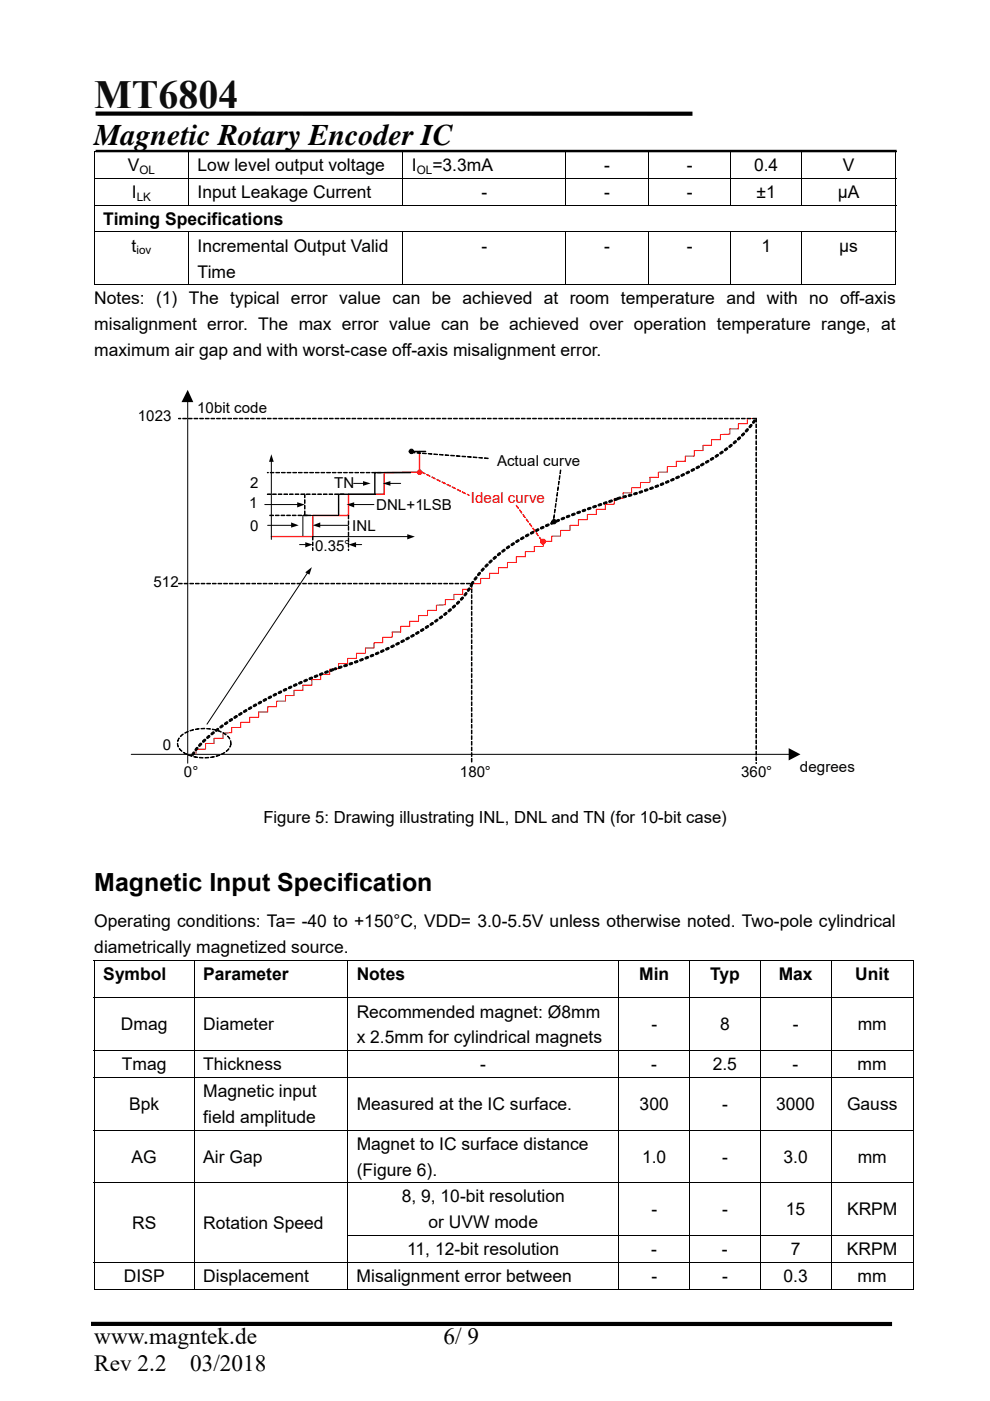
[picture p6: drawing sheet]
<svg xmlns="http://www.w3.org/2000/svg" width="210mm" height="297mm" viewBox="0 0 210 297" stroke-linecap="round" stroke-linejoin="round" font-family="sans-serif">
<path d="M20.3 24.1h126.6M19.3 280.7h169.9" fill="none" stroke="#000" stroke-width=".88" stroke-linecap="butt"/>
<path d="M20.3 32h169.9" fill="none" stroke="#000" stroke-width=".53"/>
<path d="M19.9 32h.2v.2h-.2zM189.9 32h.2v.2h-.2zM189.9 60.3h.2v.2h-.2z" fill="#000"/>
<g fill="none" stroke="#000" stroke-width=".21">
<path d="M19.9 32.1h170.2M19.9 37.8h170.2M20 32.2v5.5M20 37.9v5.5M40 32.2v5.5M40 37.9v5.5M85.5 32.2v5.5M85.5 37.9v5.5M120 32.2v5.5M120 37.9v5.5M137.5 32.2v5.5M137.5 37.9v5.5"/>
<path d="M155 32.2v5.5M155 37.9v5.5M170 32.2v5.5M170 37.9v5.5M190 32.2v5.5M190 37.9v5.5M19.9 43.5h170.2M19.9 49.2h170.2M20 43.6v5.5M20 49.3v11.2M40 49.3v11.2M85.5 49.3v11.2"/>
<path d="M120 49.3v11.2M137.5 49.3v11.2M155 49.3v11.2M170 49.3v11.2M190 43.6v5.5M190 49.3v11.2M19.9 60.4h20M40.1 60.4h45.3M85.6 60.4h34.3M120.1 60.4h17.4M137.6 60.4h17.3M155.1 60.4h14.8"/>
<path d="M170.1 60.4h19.8M39.8 84.9v76.9M64.2 109.3v4.5M66.3 113.8h20.3M27.8 159.9h139.8"/>
</g>
<path d="M39.8 82.7l1.2 2.6h-2.5zM86.4 113.3l1.6 .5-1.6 .6zM167.3 158.6l2.5 1.3-2.5 1.3z" fill="#000"/>
<path d="M147.2 96.7h-1.9v1.1h-1.9v1.1h-1.9v1.1M160.4 88.7h-1.9v1.1h-1.9v1.1h-1.8v1.1l-2 .1v1.1h-1.9v1.2h-1.8v1.1h-1.9v1.1M118.9 113.7h-1.9v1.1h-1.8v1.1h-1.9v1h-1.9v1.1h-1.9v1.3h-1.9v1.1h-1.9v1.1h-1.9v1.1h-1.9v1.1h-1.8v1.2h-2v1.1h-1.8v1.1h-1.8v1.1l-1.9 .1v1.1h-1.9v1.1h-1.9v1.2h-1.9v1.1h-1.9v1.2h-1.8v1.1h-2v1.1M130.3 106.9h-1.9v1.1h-1.9v1.1h-1.9v1.1h-1.9v1.2h-1.8v1.1h-2v1.1M141.5 100.1h-1.9v1.1h-1.7v1.1h-2.1v1.1h-1.8v1.1h-1.8v1.2h-1.9v1.1M81.2 136.3h-1.9v1.1h-1.8v1.1h-1.9v1.1h-1.9v1.1h-1.9v1.1l-1.9 .1v1.1h-1.9v1.1h-1.9v1.2h-1.9v1.1h-1.8v1.1h-1.8v1.2h-1.9v1.1M58.7 149.9h-1.9v1.1h-1.9v1.1h-1.9v1h-1.9v1.1h-1.9v1.1l-1.9 .1v1.1h-1.9v1.1h-1.8v1.2h-2v1.1" fill="none" stroke="#f00" stroke-width=".21"/>
<g fill="#000" stroke="#000" stroke-width=".21">
<path d="M159.7 88.7h.7zM158.5 88.7h.7zM157.3 88.7h.8zM156.1 88.7h.7zM154.9 88.7h.8zM153.7 88.7h.8zM152.5 88.7h.8zM151.3 88.7h.8zM150.1 88.7h.8zM148.9 88.7h.8zM147.7 88.7h.8zM146.5 88.7h.8zM145.3 88.7h.8zM144.1 88.7h.8zM142.9 88.7h.8zM141.7 88.7h.8zM140.5 88.7h.8zM139.3 88.7h.8zM138.1 88.7h.8zM136.9 88.7h.8zM135.7 88.7h.8zM134.5 88.7h.8zM133.3 88.7h.8zM132.1 88.7h.8zM130.9 88.7h.8zM129.7 88.7h.8zM128.5 88.7h.8zM127.4 88.7h.7zM126.1 88.7h.8zM124.9 88.7h.8zM123.8 88.7h.7zM122.5 88.7h.8zM121.4 88.7h.7zM120.2 88.7h.7zM119 88.7h.7zM117.8 88.7h.8zM116.6 88.7h.7zM115.4 88.7h.8zM114.2 88.7h.8zM113 88.7h.8zM111.8 88.7h.8zM110.6 88.7h.8zM109.4 88.7h.8zM108.2 88.7h.8zM107 88.7h.8zM105.8 88.7h.8zM104.6 88.7h.8zM103.4 88.7h.8zM102.2 88.7h.8zM101 88.7h.8zM99.8 88.7h.8zM98.6 88.7h.8zM97.4 88.7h.8zM96.2 88.7h.8zM95 88.7h.8zM93.8 88.7h.8zM92.6 88.7h.8zM91.4 88.7h.8zM90.2 88.7h.8zM89 88.7h.8zM87.8 88.7h.8zM86.6 88.7h.8zM85.5 88.7h.7zM84.3 88.7h.7zM83.1 88.7h.7zM81.9 88.7h.7zM80.7 88.7h.7zM79.5 88.7h.7zM78.3 88.7h.8zM77.1 88.7h.8zM75.9 88.7h.8zM74.7 88.7h.8zM73.5 88.7h.8zM72.3 88.7h.8zM71.1 88.7h.8zM69.9 88.7h.8zM68.7 88.7h.8zM67.5 88.7h.8zM66.3 88.7h.8zM65.1 88.7h.8zM63.9 88.7h.8zM62.7 88.7h.8zM61.5 88.7h.8zM60.3 88.7h.8zM59.1 88.7h.8zM57.9 88.7h.8zM56.7 88.7h.8zM55.5 88.7h.8zM54.3 88.7h.8zM53.1 88.7h.8zM51.9 88.7h.8zM50.7 88.7h.8zM49.5 88.7h.8zM48.3 88.7h.8zM47.2 88.7h.7zM46 88.7h.7zM44.8 88.7h.7zM43.6 88.7h.7zM42.4 88.7h.7zM41.2 88.7h.8zM40 88.7h.7zM38.8 88.7h.8zM37.9 88.7h.5z"/>
<path d="M160.4 88.7v.8zM160.4 89.9v.8zM160.4 91.1v.8zM160.4 92.3v.8zM160.4 93.5v.8zM160.4 94.7v.8zM160.4 95.9v.8zM160.4 97.1v.8zM160.4 98.3v.8zM160.4 99.5v.7zM160.4 100.7v.8zM160.4 101.9v.8zM160.4 103.1v.7zM160.4 104.3v.8zM160.4 105.5v.7zM160.4 106.7v.7zM160.4 107.8v.8zM160.4 109v.8zM160.4 110.2v.8zM160.4 111.4v.8zM160.4 112.6v.8zM160.4 113.8v.8zM160.4 115v.8zM160.4 116.2v.8zM160.4 117.4v.8zM160.4 118.6v.8zM160.4 119.8v.8zM160.4 121v.8zM160.4 122.2v.8zM160.4 123.4v.8zM160.4 124.6v.8zM160.4 125.8v.8zM160.4 127v.8zM160.4 128.2v.8zM160.4 129.4v.8zM160.4 130.6v.8zM160.4 131.8v.8zM160.4 133v.8zM160.4 134.2v.8zM160.4 135.4v.7zM160.4 136.6v.8zM160.4 137.8v.7zM160.4 139v.7zM160.4 140.2v.7zM160.4 141.3v.8zM160.4 142.5v.8zM160.4 143.7v.8zM160.4 144.9v.8zM160.4 146.1v.8zM160.4 147.3v.8zM160.4 148.5v.8zM160.4 149.7v.8zM160.4 150.9v.8zM160.4 152.1v.8zM160.4 153.3v.8zM160.4 154.5v.8zM160.4 155.7v.8zM160.4 156.9v.8zM160.4 158.1v.8zM160.4 159.3v.8zM160.4 160.5v.8zM160.4 161.7v.2z"/>
<path d="M131 105.6l.5-.2 .2 .1-.1 .2-.4 .2-.2-.1zM132.1 105.3l.5-.2 .3 .1-.2 .3-.4 .1-.1-.1zM133.3 105l.5-.2 .2 .1-.1 .2-.4 .2zM134.4 104.6l.5-.2 .3 .1-.2 .3-.3 .1h-.2zM135.6 104.3l.5-.2 .2 .1-.1 .2-.4 .2-.2-.2zM136.7 103.9l.5-.2 .2 .1-.1 .2-.4 .2zM137.8 103.5l.5-.2 .3 .1-.1 .2-.4 .2h-.2zM138.9 103.1l.5-.3 .3 .2-.1 .2-.4 .1h-.2zM140.2 102.5l.5-.1 .1 .3-.6 .2-.1-.2zM141.2 102.2l.4-.3 .3 .1-.1 .3-.4 .1h-.1zM142.3 101.7l.4-.2h.3l-.1 .3-.4 .2zM143.4 101.1l.6-.2 .1 .3-.6 .3-.2-.1zM144.5 100.6l.4-.2 .3 .1-.1 .3-.4 .2-.3-.1zM145.5 100.2l.5-.3 .2 .1-.1 .3-.3 .2zM146.7 99.5l.3-.1h.3l-.1 .3-.3 .2-.3-.1zM147.7 99l.4-.2 .3 .1-.1 .3-.4 .2-.3-.1zM148.7 98.4l.5-.2 .1 .2-.6 .4-.1-.1zM149.7 97.8l.6-.1v.3l-.4 .2-.3-.1zM150.7 97.2l.5-.2 .2 .2-.6 .4-.1-.1zM151.8 96.6l.4-.3 .2 .3-.6 .3-.1-.2zM152.8 95.9l.4-.2 .2 .2-.6 .4-.1-.3zM153.7 95.2l.5-.3 .1 .3-.5 .4-.1-.1zM154.7 94.5l.4-.3 .2 .2-.5 .5-.2-.1zM155.6 93.7l.4-.3 .2 .2-.5 .5zM156.5 92.9l.2-.2h.3v.3l-.3 .2h-.2zM157.3 92.1l.4-.3 .2 .2-.4 .5-.2-.1zM158.4 91l.3-.1v.2l-.4 .5-.2-.2zM159.2 90.1l.2-.1 .1 .2-.4 .5-.2-.2zM159.9 89.1l.3 .1-.4 .6-.2-.2z"/>
<path d="M37.9 123.7h.8zM39.1 123.7h.8zM40.3 123.7h.7zM41.5 123.7h.7zM42.7 123.7h.8zM43.9 123.7h.7zM45.1 123.7h.7zM46.3 123.7h.7zM47.4 123.7h.8zM48.7 123.7h.7zM49.8 123.7h.8zM51 123.7h.8zM52.2 123.7h.8zM53.4 123.7h.8zM54.6 123.7h.8zM55.8 123.7h.8zM57 123.7h.8zM58.2 123.7h.8zM59.4 123.7h.8zM60.6 123.7h.8zM61.8 123.7h.8zM63 123.7h.8zM64.2 123.7h.8zM65.4 123.7h.8zM66.6 123.7h.8zM67.8 123.7h.8zM69 123.7h.8zM70.2 123.7h.8zM71.4 123.7h.8zM72.6 123.7h.8zM73.8 123.7h.8zM75 123.7h.8zM76.2 123.7h.8zM77.4 123.7h.7zM78.6 123.7h.8zM79.8 123.7h.7zM81 123.7h.7zM82.2 123.7h.8zM83.4 123.7h.7zM84.6 123.7h.7zM85.8 123.7h.7zM86.9 123.7h.8zM88.2 123.7h.7zM89.3 123.7h.8zM90.5 123.7h.8zM91.7 123.7h.8zM92.9 123.7h.8zM94.1 123.7h.8zM95.3 123.7h.8zM96.5 123.7h.8zM97.7 123.7h.8zM98.9 123.7h.8z"/>
<path d="M100.1 123.3l.4 .1-.4 .6-.2-.2zM100.8 122.4l.3-.1 .1 .2-.4 .5-.3-.2zM101.6 121.4h.3v.3l-.3 .3h-.3v-.3zM102.4 120.5l.1-.1 .2 .2-.4 .5-.3-.2zM103.2 119.6h.3v.2l-.4 .4-.3-.2zM103.8 119.1l.4-.4 .2 .2-.5 .5-.2-.2zM104.6 118.2l.5-.3 .2 .2-.5 .5-.2-.1zM105.6 117.5l.4-.3 .2 .2-.5 .4zM106.5 116.7l.5-.3 .1 .3-.5 .4zM107.5 116l.5-.3a.35 .35 0 0 1-.1 .5 .35 .35 0 0 1-.5-.1zM108.5 115.3l.5-.2 .1 .2-.6 .4-.1-.3zM109.5 114.7l.5-.3 .1 .3-.6 .3-.1-.2zM110.5 114l.5-.2 .1 .3-.5 .3-.2-.1zM111.5 113.4l.5-.2 .2 .3-.6 .3-.2-.3zM112.6 112.9l.5-.2 .1 .2-.6 .3-.1-.2zM113.6 112.4l.4-.3 .3 .1-.1 .3-.4 .2zM114.7 111.8l.5-.2 .2 .3-.6 .2-.2-.1zM115.8 111.3l.5-.2 .2 .2-.7 .3-.1-.1zM116.9 110.8l.5-.2 .1 .3-.6 .2-.1-.2zM117.9 110.4l.5-.3 .3 .1-.2 .3-.3 .2-.3-.1zM119.1 109.8l.5-.1 .2 .2-.7 .3-.1-.3zM120.2 109.4l.6-.2 .1 .3-.7 .3zM121.3 108.9l.6-.1 .1 .3-.7 .2-.1-.2zM122.4 108.6l.5-.2 .2 .1-.1 .3-.4 .1-.3-.1zM123.5 108.2l.5-.2 .2 .1-.1 .3-.4 .1zM124.7 107.7l.6-.1 .1 .2-.7 .3zM125.7 107.4l.5-.2 .3 .1-.1 .2-.4 .2h-.2zM126.9 107l.5-.2 .2 .1-.1 .2-.4 .2h-.1zM128 106.6l.5-.2 .3 .1-.2 .3-.4 .1h-.1zM129.1 106.2l.5-.2 .3 .1-.1 .3-.4 .1-.3-.1zM130.3 105.9l.5-.3 .2 .1-.1 .3-.4 .1z"/>
<path d="M100 123.7l.1 .8zM100 124.9l.1 .8zM100 126.1l.1 .8zM100 127.3l.1 .8zM100 128.5l.1 .8zM100 129.7l.1 .8zM100 130.9l.1 .8zM100 132.1l.1 .8zM100 133.3l.1 .7zM100 134.5l.1 .8zM100 135.7l.1 .7zM100 136.9l.1 .7zM100 138.1l.1 .7zM100 139.3l.1 .7zM100 140.5l.1 .7zM100 141.6l.1 .8zM100 142.8l.1 .8zM100 144l.1 .8zM100 145.2l.1 .8zM100 146.4l.1 .8zM100 147.6l.1 .8zM100 148.8l.1 .8zM100 150l.1 .8zM100 151.2l.1 .8zM100 152.4l.1 .8zM100 153.6l.1 .8zM100 154.8l.1 .8zM100 156l.1 .8zM100 157.2l.1 .8zM100 158.4l.1 .8zM100 159.6l.1 .8zM100 160.8l.1 .8z"/>
<path d="M99.9 123.7h.4l-.3 .6-.3-.1zM99.4 124.8l.2-.1 .1 .1-.3 .6-.3-.2zM98.7 125.7h.3l.1 .1-.5 .6-.2-.2zM98 126.6h.2l.1 .2-.4 .5-.3-.2zM96.9 127.8l.4-.4 .2 .2-.5 .5-.2-.2zM96 128.6l.4-.3 .2 .2-.5 .4-.2-.2zM95.1 129.4l.4-.3 .2 .2-.5 .4-.2-.2zM94.2 130.1l.4-.3 .2 .3-.5 .4zM93.2 130.9l.5-.3 .2 .2-.6 .4-.1-.2zM92.3 131.6l.4-.3 .2 .2-.5 .4-.2-.1zM91.3 132.2l.5-.2 .1 .2-.5 .4-.2-.1zM90.3 132.9l.5-.3 .1 .3-.6 .3zM89.3 133.5l.5-.2 .1 .2-.6 .4-.1-.3zM88.2 134.1l.5-.2 .2 .2-.6 .4-.1-.1zM87.2 134.7l.5-.2 .2 .3-.6 .3-.2-.3zM86.2 135.3l.3-.2 .3 .1-.1 .2-.3 .2h-.3zM85.1 135.8l.5-.1 .2 .2-.6 .3-.2-.2zM84.1 136.4l.5-.2 .1 .3-.6 .3-.1-.1zM82.9 137.1l.6-.3a.34 .34 0 0 1-.2 .4 .34 .34 0 0 1-.4-.1zM81.9 137.4l.5-.1 .1 .2-.6 .3-.1-.1zM80.8 137.9l.5-.1 .2 .2-.7 .3zM79.6 138.5l.5-.2 .3 .1-.1 .2-.4 .2zM78.6 138.9l.6-.2 .1 .3-.7 .3-.1-.3zM77.4 139.4l.5-.2 .3 .1-.2 .3-.3 .1zM76.4 139.8l.5-.2 .1 .3-.6 .2zM75.2 140.3l.5-.2 .2 .1-.1 .2-.4 .2h-.1zM74.2 140.6l.5-.1 .1 .2-.6 .3zM72.9 141.1l.5-.2 .3 .1-.1 .2-.4 .2-.2-.1zM71.8 141.4l.5-.2 .2 .2-.1 .2-.4 .1-.2-.1zM70.8 141.8l.5-.2 .1 .3-.5 .1z"/>
<path d="M40.9 159.5l.3-.1 .1 .2-.4 .6-.2-.2zM41.6 158.5l.4 .1-.4 .6-.3-.2zM42.4 157.6h.3l.1 .2-.5 .4-.2-.1zM43 157l.4-.3 .2 .2-.5 .5-.2-.2zM43.9 156.2l.4-.3 .2 .2-.5 .5-.1-.1zM44.8 155.4l.5-.3 .2 .3-.6 .4zM45.8 154.7l.4-.3 .2 .2-.6 .5-.1-.1zM46.7 154l.3-.3 .3 .1v.3l-.4 .2h-.2zM47.7 153.3l.5-.3a.34 .34 0 0 1-.1 .5 .34 .34 0 0 1-.5-.1zM48.7 152.6l.5-.3 .1 .3-.5 .4zM49.7 151.9l.5-.2 .1 .3-.5 .3-.2-.2zM50.7 151.3l.4-.2 .2 .1v.2l-.4 .2h-.2zM51.7 150.7l.5-.2 .2 .2-.6 .3-.2-.1zM52.8 150.1l.5-.3 .1 .3-.6 .3-.1-.1zM53.8 149.5l.5-.2 .1 .2-.6 .3-.1-.1zM54.9 148.9l.4-.2 .2 .2-.6 .4-.1-.3zM55.9 148.3l.4-.2 .2 .1v.3l-.4 .2-.3-.1zM57 147.8l.3-.2 .3 .1-.1 .2-.3 .2-.3-.1zM58 147.2l.5-.2 .2 .3-.6 .3-.2-.3zM59.1 146.7l.5-.2 .1 .3-.6 .2-.1-.1zM60.2 146.2l.5-.2 .1 .2-.6 .3-.1-.1zM61.3 145.6l.5-.1 .1 .2-.6 .3-.1-.1zM62.4 145.1l.5-.1 .1 .2-.6 .3-.1-.1zM63.3 144.8l.5-.3 .3 .1-.1 .3-.4 .1zM64.4 144.3l.5-.3 .3 .1-.1 .3-.4 .1h-.1zM65.7 143.7l.5-.1 .1 .2-.6 .3-.1-.3zM66.8 143.3l.5-.2 .1 .3-.6 .2-.1-.1zM67.8 142.9l.4-.2 .3 .1v.1l-.5 .3-.2-.1zM68.9 142.5l.5-.3 .2 .1-.1 .3-.4 .1-.2-.1zM70 142.1l.5-.3 .3 .1-.2 .3-.3 .1z"/>
<path d="M48.9 157.1l.1 .5-.1 .2zM48.3 156.1l.4 .6zM47.3 155.3l.6 .5zM46.2 154.9l.7 .3zM45 154.6l.8 .2zM43.8 154.5l.8 .1zM42.6 154.5h.8zM41.5 154.6l.7-.1-.7 .2zM40.3 154.9l.8-.2-.8 .3zM39.2 155.4l.7-.3zM38.3 156.1l.6-.5-.6 .6zM37.9 156.5h.1l-.3 .7zM37.6 157.6l.2 .8zM38 158.7l.6 .6zM38.9 159.5l.7 .4zM40 160.1l.7 .2zM41.1 160.4l.8 .2zM42.3 160.6l.8 .1zM43.5 160.6h.8zM44.7 160.5h.8zM45.9 160.3l.7-.2-.7 .3zM47 159.9l.7-.3-.7 .4zM48 159.3l.6-.6zM48.9 157.8v.4l-.2 .2z"/>
</g>
<path d="M89 95.7v4.4l-7.5 .1v4.6M73.8 109.3h-7.5v4.5h-8.7M81.4 104.8h-7.5v4.5" fill="none" stroke="#f00" stroke-width=".3"/>
<path d="M87.3 95.7h3M79.7 104.8h-7.9v4.5M87.1 100.2h-7.6v4.6" fill="none" stroke="#000" stroke-width=".3"/>
<circle cx="89" cy="100.1" r=".48" fill="#f00"/>
<circle cx="89" cy="100.1" r=".48" fill="none" stroke="#f00" stroke-width=".21"/>
<circle cx="115.2" cy="114.8" r=".52" fill="#f00"/>
<circle cx="115.2" cy="114.8" r=".52" fill="none" stroke="#f00" stroke-width=".21"/>
<g fill="#000">
<path d="M57.6 96.3l.5 1.6h-1zM61.7 110.8l1.7 .6-1.7 .5zM63 106.5l1.6 .5-1.6 .6zM64.7 115l1.6 .5-1.6 .6zM66.3 111.4l1.6-.6v1.1zM73.5 107l1.6-.5v1.1zM73.9 115.5l1.6-.5v1.1zM77 102l1.6 .5-1.6 .5zM81.2 102.5l1.6-.5v1zM64.7 121.3l1.4-1.1-.5 1.6z"/>
<circle cx="87.3" cy="95.7" r=".48"/>
<circle cx="117.5" cy="110.6" r=".46"/>
</g>
<g fill="none" stroke="#000" stroke-width=".21">
<path d="M57.6 97.7v16.7M56.2 107h6.9M56.8 111.4h5M63.5 115.5h1.3M64.2 109.3h7.6M67.7 111.4h6.2M75 107h4.3M75 102.5h2.1M75.3 115.5h1.4M82.7 102.5h2.3M65.2 121.4l-21.3 32.1M19.9 203.6h173.9"/>
<path d="M19.9 211.6h173.9M20 203.7v7.8M20 211.6v11.1M41.2 203.7v7.8M41.2 211.6v11.1M73.7 203.7v7.8M73.7 211.6v11.1M131.3 203.7v7.8M131.3 211.6v11.1M146.3 203.7v7.8M146.3 211.6v11.1M161.3 203.7v7.8"/>
<path d="M161.3 211.6v11.1M176.3 203.7v7.8M176.3 211.6v11.1M193.8 203.7v7.8M193.8 211.6v11.1M19.9 222.7h173.9M19.9 228.4h173.9M19.9 239.6h173.9M20 222.8v5.5M20 228.5v11M20 239.7v11M41.2 222.8v5.5"/>
<path d="M41.2 228.5v11M41.2 239.7v11M73.7 222.8v5.5M73.7 228.5v11M73.7 239.7v11M131.3 222.8v5.5M131.3 228.5v11M131.3 239.7v11M146.3 222.8v5.5M146.3 228.5v11M146.3 239.7v11M161.3 222.8v5.5"/>
<path d="M161.3 228.5v11M161.3 239.7v11M176.3 222.8v5.5M176.3 228.5v11M176.3 239.7v11M193.8 222.8v5.5M193.8 228.5v11M193.8 239.7v11M19.9 250.8h173.9M20 250.9v11M41.2 250.9v11M73.7 250.9v11"/>
<path d="M131.3 250.9v11M146.3 250.9v11M161.3 250.9v11M176.3 250.9v11M193.8 250.9v11M19.9 267.7h173.9M19.9 273.3h21.2M20 262v5.6M20 267.7v5.7M41.2 262v5.6M41.2 267.7v5.7M41.3 273.3h32.4"/>
<path d="M73.7 262h120.1M73.7 262v5.6M73.7 267.7v5.7M73.8 273.3h57.4M131.3 262v5.6M131.3 267.7v5.7M131.4 273.3h14.8M146.3 262v5.6M146.3 267.7v5.7M146.3 273.3h14.9M161.3 262v5.6M161.3 267.7v5.7"/>
<path d="M161.4 273.3h14.8M176.3 262v5.6M176.3 267.7v5.7M176.4 273.3h17.3M193.8 262v5.6M193.8 267.7v5.7"/>
<circle cx="87.3" cy="95.7" r=".48"/>
<circle cx="117.5" cy="110.6" r=".46"/>
</g>
<g fill="#000" stroke="#000" stroke-width=".21">
<path d="M87.3 95.9l.7 .1zM88.4 96l.8 .1zM89.6 96.1l.8 .1zM90.8 96.2h.8zM92 96.3l.8 .1zM93.2 96.3l.8 .1zM94.4 96.4l.8 .1zM95.6 96.5l.8 .1zM96.8 96.6l.8 .1zM98 96.7l.8 .1zM99.2 96.8l.8 .1zM100.4 96.9l.8 .1zM101.6 97l.7 .1zM102.8 97.1l.7 .1z"/>
<path d="M118.9 99.7l-.1 .8zM118.7 100.9l-.1 .7zM118.5 102v.8zM118.4 103.2l-.1 .8zM118.2 104.4l.1 .1-.2 .7zM118 105.6v.8zM117.9 106.8l-.1 .7zM117.7 108l-.1 .7zM117.5 109.1v.8z"/>
<path d="M64.6 104.8v.7zM64.6 106v.7zM64.6 107.1v.8zM64.6 108.3v.8z"/>
<path d="M64.4 109.2l.8 .1zM63.2 109.2l.8 .1zM62 109.2l.8 .1zM60.8 109.2l.8 .1zM59.6 109.2l.8 .1zM58.4 109.2l.8 .1zM57.2 109.2l.8 .1z"/>
<path d="M66.3 113.7v.8zM66.3 114.9v.8zM66.3 116.1v.6z"/>
<path d="M72.2 104.8h.8zM71 104.8h.8zM69.8 104.8h.8zM68.6 104.8h.8zM67.4 104.8h.8zM66.2 104.8h.8zM65 104.8h.8zM63.8 104.8h.8zM62.6 104.8h.8zM61.4 104.8h.8zM60.2 104.8h.8zM59 104.8h.8zM57.8 104.8h.8zM56.7 104.8h.7z"/>
<path d="M73.9 109.2v.8zM73.9 110.4v.8zM73.9 111.6v.8zM73.9 112.8v.8zM73.9 114v.8zM73.9 115.2v.8zM73.9 116.4v.3z"/>
<path d="M80.1 100.2h.8zM78.9 100.2h.8zM77.7 100.2h.8zM76.5 100.2h.8zM75.3 100.2h.8zM74.1 100.2h.8zM72.9 100.2h.8zM71.7 100.2h.8zM70.5 100.2h.8zM69.3 100.2h.8zM68.1 100.2h.8zM66.9 100.2h.8zM65.7 100.2h.8zM64.5 100.2h.8zM63.3 100.2h.8zM62.1 100.2h.8zM60.9 100.2h.8zM59.7 100.2h.8zM58.5 100.2h.8zM57.3 100.2h.8zM56.7 100.2h.2z"/>
</g>
<g fill="#f00" stroke="#f00" stroke-width=".21">
<path d="M89.5 100.1l.6 .3zM90.5 100.6l.7 .4zM91.6 101.1l.7 .4zM92.7 101.6l.7 .4zM93.7 102.2l.7 .3zM94.8 102.7l.7 .4zM95.9 103.3l.7 .3zM97 103.8l.7 .3zM98.1 104.3l.6 .3zM99.1 104.8l.4 .2z"/>
<path d="M109.5 107.1l.5 .7zM110.2 108.1l.5 .7zM110.9 109.1l.5 .6zM111.6 110l.5 .7zM112.3 111l.5 .7zM113 112l.5 .6zM113.7 112.9l.5 .7zM114.4 113.9l.5 .7z"/>
</g>
<path d="M64.4 109.3h1.5" fill="none" stroke="#000" stroke-width=".3"/>
<path d="M19.9 203.5h.2v.2h-.2zM193.7 203.5h.1v.2h-.1zM19.9 261.9h.2v.1h-.2zM41.1 261.9h.2v.1h-.2zM193.7 273.2h.1v.2h-.1z" fill="#000"/>
<text font-size="8.5" fill="#0d0d0d" x="20" y="22.9">MT6804</text>
<text font-size="6.3" x="20" y="30.6">Magnetic Rotary Encoder IC</text>
<text font-size="5.3" x="20" y="189">Magnetic Input Specification</text>
<g font-size="4.9">
<text x="20" y="285">www.magntek.de</text>
<text x="94.1" y="285">6/ 9</text>
<text x="20" y="290.7">Rev 2.2</text>
<text x="40.3" y="290.7">03/2018</text>
</g>
<g font-size="3.7">
<text x="27.1" y="36.3">V</text>
<text x="28" y="42">I</text>
<text x="41.9" y="36.3">Low level output voltage</text>
<text x="41.9" y="42">Input Leakage Current</text>
<text x="87.4" y="36.3">I</text>
<text x="91.7" y="36.3">=3.3mA</text>
<text x="102.1" y="42">-</text>
<text x="128.2" y="42">-</text>
<text x="128.2" y="36.3">-</text>
<text x="145.6" y="42">-</text>
<text x="145.7" y="36.3">-</text>
<text x="159.9" y="36.3">0.4</text>
<text x="160.5" y="42">±1</text>
<text x="177.7" y="42">μA</text>
<text x="178.8" y="36.3">V</text>
<text x="21.9" y="47.7">Timing Specifications</text>
<text x="27.9" y="53.3">t</text>
<text x="41.9" y="53.3">Incremental Output Valid</text>
<text x="102.1" y="53.3">-</text>
<text x="128.2" y="53.3">-</text>
<text x="145.7" y="53.3">-</text>
<text x="161.5" y="53.3">1</text>
<text x="178" y="53.3">μs</text>
<text x="41.9" y="58.8">Time</text>
<text x="20" y="64.5">Notes: (1) The typical error value can be achieved at room temperature and with no off-axis</text>
<text x="20" y="70">misalignment error. The max error value can be achieved over operation temperature range, at</text>
<text x="20" y="75.5">maximum air gap and with worst-case off-axis misalignment error.</text>
<text x="20" y="196.6">Operating conditions: Ta= -40 to +150°C, VDD= 3.0-5.5V unless otherwise noted. Two-pole cylindrical</text>
<text x="20" y="202.1">diametrically magnetized source.</text>
<text x="21.9" y="207.9">Symbol</text>
<text x="43.1" y="207.9">Parameter</text>
<text x="75.6" y="207.9">Notes</text>
<text x="135.6" y="207.9">Min</text>
<text x="150.6" y="207.9">Typ</text>
<text x="165.2" y="207.9">Max</text>
<text x="181.4" y="207.9">Unit</text>
<text x="75.6" y="215.7">Recommended magnet: Ø8mm</text>
<text x="25.7" y="218.5">Dmag</text>
<text x="43.1" y="218.5">Diameter</text>
<text x="75.6" y="221.2">x 2.5mm for cylindrical magnets</text>
<text x="138.2" y="218.5">-</text>
<text x="152.7" y="218.5">8</text>
<text x="168.2" y="218.5">-</text>
<text x="181.9" y="218.5">mm</text>
<text x="25.9" y="226.9">Tmag</text>
<text x="43.1" y="226.9">Thickness</text>
<text x="101.9" y="226.9">-</text>
<text x="138.1" y="226.9">-</text>
<text x="151.2" y="226.9">2.5</text>
<text x="168.1" y="226.9">-</text>
<text x="181.9" y="226.9">mm</text>
<text x="43.1" y="232.6">Magnetic input</text>
<text x="27.4" y="235.4">Bpk</text>
<text x="43.1" y="238.1">field amplitude</text>
<text x="75.6" y="235.4">Measured at the IC surface.</text>
<text x="135.7" y="235.4">300</text>
<text x="153.1" y="235.4">-</text>
<text x="164.6" y="235.4">3000</text>
<text x="179.7" y="235.4">Gauss</text>
<text x="75.6" y="243.8">Magnet to IC surface distance</text>
<text x="27.9" y="246.5">AG</text>
<text x="43.1" y="246.5">Air Gap</text>
<text x="75.6" y="249.3">(Figure 6).</text>
<text x="136.2" y="246.5">1.0</text>
<text x="153.1" y="246.5">-</text>
<text x="166.2" y="246.5">3.0</text>
<text x="181.9" y="246.5">mm</text>
<text x="85.2" y="255">8, 9, 10-bit resolution</text>
<text x="138.2" y="257.7">-</text>
<text x="153.1" y="257.7">-</text>
<text x="166.7" y="257.7">15</text>
<text x="179.7" y="257.7">KRPM</text>
<text x="28" y="260.6">RS</text>
<text x="43.1" y="260.6">Rotation Speed</text>
<text x="90.9" y="260.5">or UVW mode</text>
<text x="86.4" y="266.1">11, 12-bit resolution</text>
<text x="138.1" y="266.1">-</text>
<text x="153.1" y="266.1">-</text>
<text x="167.7" y="266.1">7</text>
<text x="179.6" y="266.1">KRPM</text>
<text x="26.3" y="271.8">DISP</text>
<text x="43.1" y="271.8">Displacement</text>
<text x="75.6" y="271.8">Misalignment error between</text>
<text x="138.2" y="271.8">-</text>
<text x="153.1" y="271.8">-</text>
<text x="166.2" y="271.8">0.3</text>
<text x="181.9" y="271.8">mm</text>
</g>
<text font-size="3.5" x="55.9" y="174.5">Figure 5: Drawing illustrating INL, DNL and TN (for 10-bit case)</text>
<g font-size="3.2">
<text x="29.3" y="89.3">1023</text>
<text x="41.8" y="87.5">10bit code</text>
<text x="105.5" y="98.7">Actual curve</text>
<text x="52.9" y="107.8">1</text>
<text x="53.1" y="103.5">2</text>
<text x="70.8" y="103.5">TN</text>
<text x="53.1" y="112.5">0</text>
<text x="74.7" y="112.5">INL</text>
<text x="79.8" y="108.2">DNL+1LSB</text>
<text x="66.8" y="116.9">0.35°</text>
<text x="32.5" y="124.4">512</text>
<text x="34.5" y="159">0</text>
<text x="39" y="164.7">0°</text>
<text x="97.6" y="164.7">180°</text>
<text x="157.2" y="164.7">360°</text>
<text x="169.7" y="163.7">degrees</text>
</g>
<text font-size="3.2" fill="#f00" x="99.9" y="106.7">Ideal curve</text>
<g font-size="2.5">
<text x="29.6" y="36.8">OL</text>
<text x="88.4" y="36.8">OL</text>
<text x="29" y="42.5">LK</text>
<text x="28.9" y="53.9">iov</text>
</g>
</svg>
